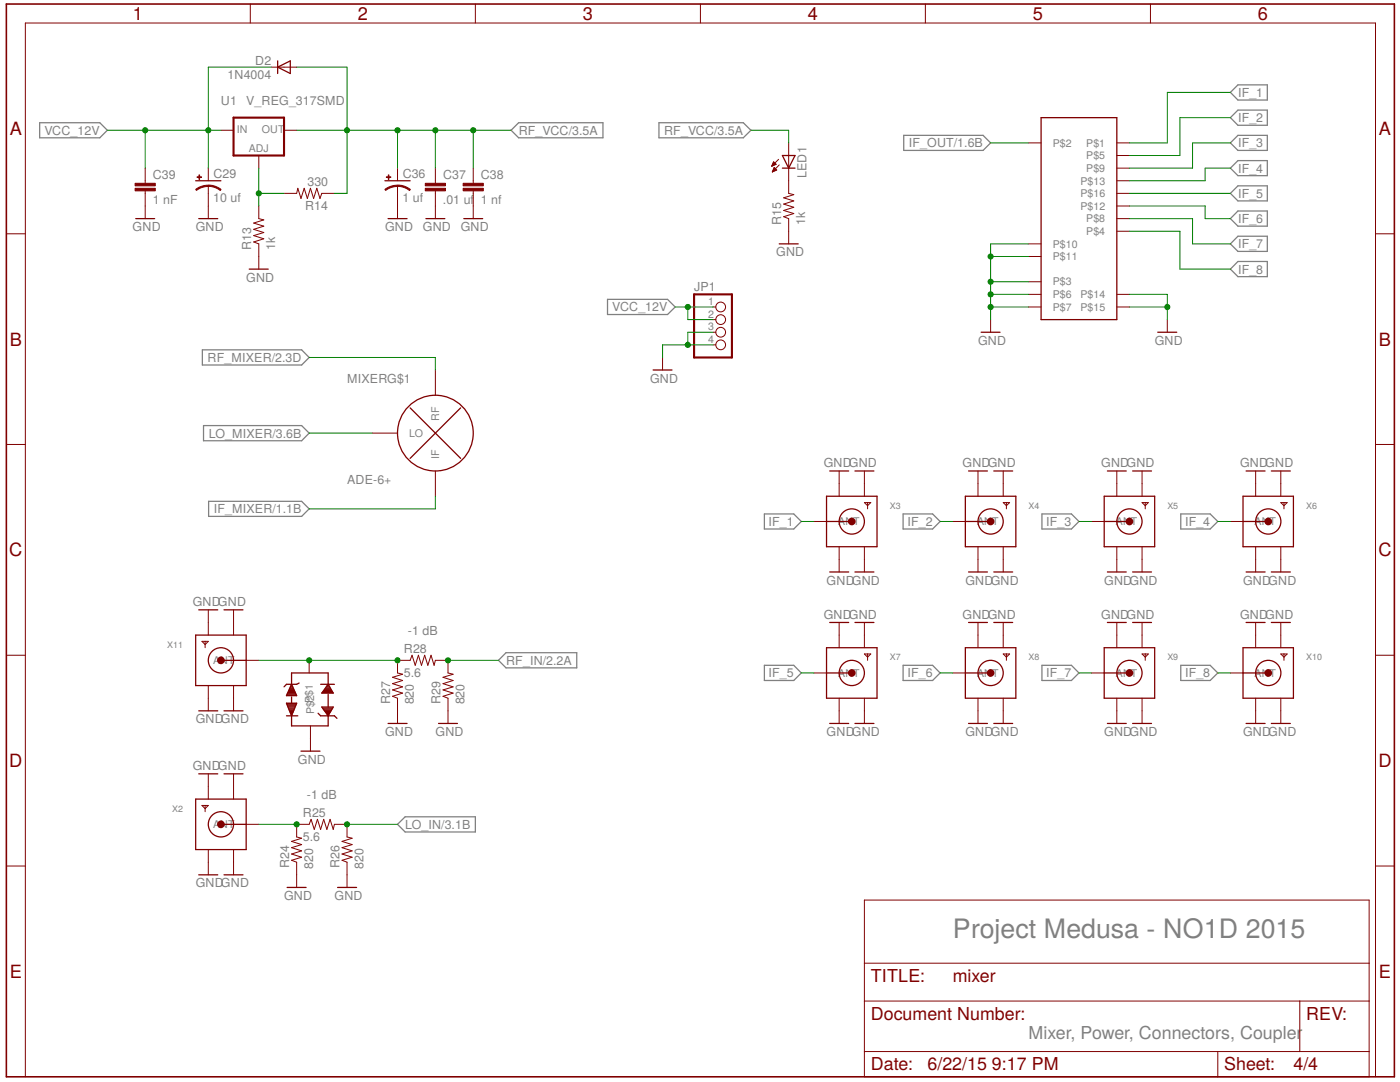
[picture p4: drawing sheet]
<svg xmlns="http://www.w3.org/2000/svg" width="279mm" height="216mm" viewBox="0 0 279 216" stroke-linecap="round" stroke-linejoin="round" font-family="sans-serif">
<g fill="none" stroke="#808080" stroke-width=".25">
<path d="M245.6 18.4l1.5-1.5h5.8v3.1h-5.8zM7.9 24.5h12l1.5 1.5-1.5 1.5h-12zM102 26l1.5-1.5h16.8v3h-16.8zM131.5 24.5h16.8l1.6 1.5-1.6 1.5h-16.8zM180.4 27h15.8l1.5 1.5-1.5 1.5h-15.8zM245.6 23.5l1.5-1.5h5.8v3h-5.8zM245.6 33.5l1.5-1.5h5.8v3.1h-5.8zM245.6 38.6l1.5-1.5h5.8v3h-5.8zM247.1 27h5.8v3h-5.8l-1.5-1.5zM121.2 59.7h12l1.5 1.6-1.5 1.5h-12zM247.1 42.1h5.8v3h-5.8l-1.5-1.5zM247.1 47.1h5.8v3.1h-5.8l-1.5-1.5z"/>
<path d="M247.1 52.2h5.8v3h-5.8l-1.5-1.5zM40.4 69.8h19.8l1.5 1.5-1.5 1.5h-19.8zM40.6 84.9h19.6l1.5 1.5-1.5 1.5h-19.6zM41.6 100h18.6l1.5 1.5-1.5 1.5h-18.6zM152.5 102.6h5.9l1.5 1.5-1.5 1.5h-5.9zM180.2 102.6h5.9l1.5 1.5-1.5 1.5h-5.9zM207.9 102.6h5.9l1.5 1.5-1.5 1.5h-5.9zM235.6 102.6h5.9l1.5 1.5-1.5 1.5h-5.9zM101 130.2h14.1v3.1h-14.1l-1.5-1.5zM152.5 132.8h5.9l1.5 1.5-1.5 1.5h-5.9zM180.2 132.8h5.9l1.5 1.5-1.5 1.5h-5.9zM207.9 132.8h5.9l1.5 1.5-1.5 1.5h-5.9z"/>
<path d="M235.6 132.8h5.9l1.5 1.5-1.5 1.5h-5.9zM79.3 164.5l1.6-1.5h14v3h-14z"/>
</g>
<g fill="none" stroke="#800000" stroke-width=".25">
<path d="M55.4 13.4l2.5-1.3v2.6zM55.4 12.1v2.6M39.1 36.1h5M76.8 36.1h5.1M156.1 31h2.6l-1.3 2.5zM156.1 33.5h2.6M207.8 23.5h15.1v40.3h-15.1zM27.1 43.6h3.8M39.7 43.6h3.8M49.7 53.7h3.8M77.4 43.6h3.8M85 43.6h3.8"/>
<path d="M92.6 43.6h3.7M155.5 48.7h3.8M130.3 73.8h3.8M195.8 66.3h3.8M231.1 66.3h3.7M81.9 81.4l10 10.1M91.9 81.4l-10 10.1M165 99h10v10.1h-10zM165.6 94h3.8M170.6 94h3.8M192.7 99h10v10.1h-10zM193.3 94h3.8"/>
<path d="M198.3 94h3.8M220.4 99h10v10.1h-10zM221 94h3.8M226 94h3.8M248.1 99h10v10.1h-10zM248.7 94h3.8M253.7 94h3.8M165 104.1h5M165.6 114.1h3.8M170.6 114.1h3.8M192.7 104.1h5M193.3 114.1h3.8"/>
<path d="M198.3 114.1h3.8M220.4 104.1h5M221 114.1h3.8M226 114.1h3.8M248.1 104.1h5M248.7 114.1h3.8M253.7 114.1h3.8M39.1 126.7h10v10.1h-10zM39.7 121.7h3.8M44.1 131.8h5M44.7 121.7h3.8M57.3 138.6h1.8"/>
<path d="M57.3 138.4h1.7M57.4 138.2h1.5M57.6 138h1.2M57.6 137.8h1.1M57.7 137.5h.9M57.8 137.3h.7M57.9 137.1h.5M58 136.9h.3M58.1 136.7h.1M58.2 136.5v-2.2h7.3v2.2M58.2 136.5l1 2.3h-2zM58.2 139.1v1.2"/>
<path d="M59.7 136.3l-.5 .2h-2l-.5 .6M64 136.5h2.7M64.3 138.2h2.1M64.5 138h1.8M64.6 137.8h1.6M64.8 137.5h1.3M64.9 137.3h1M65.1 137.1h.7M65.2 136.9h.5M65.4 136.7h.2M65.5 136.5l1 1.8h-2.3zM65.5 138.6v2.5"/>
<path d="M165 129.2h10v10.1h-10zM165 134.3h5M165.6 124.2h3.8M170.6 124.2h3.8M192.7 129.2h10v10.1h-10zM192.7 134.3h5M193.3 124.2h3.8M198.3 124.2h3.8M220.4 129.2h10v10.1h-10zM220.4 134.3h5M221 124.2h3.8M226 124.2h3.8"/>
<path d="M248.1 129.2h10v10.1h-10zM248.1 134.3h5M248.7 124.2h3.8M253.7 124.2h3.8M39.1 159.4h10v10.1h-10zM39.7 154.4h3.8M39.7 141.8h3.8M44.7 154.4h3.8M44.7 141.8h3.8M57.2 140.3h2l-1 2.5zM57.2 142.8h2.2M57.2 140.4h2"/>
<path d="M57.3 140.6h1.8M57.4 140.8h1.6M57.5 141.1h1.4M57.6 141.3h1.2M57.7 141.5h1M57.7 141.7h.9M57.8 141.9h.7M57.9 142.2h.6M58 142.4h.4M58.1 142.6h.2M58.2 142.8v2h7.3v-2M60.1 149.9h3.8"/>
<path d="M63.5 142.3l.5 .5h2.7l.5 .5M64.2 141.1h2.3l-1 1.7zM64.4 141.3h2M64.5 141.5h1.8M64.7 141.7h1.4M64.9 141.9h1.1M65 142.2h.9M65.2 142.4h.5M65.3 142.6h.3M77.4 144.4h3.8M87.5 144.4h3.8M165.6 144.4h3.8"/>
<path d="M170.6 144.4h3.8M193.3 144.4h3.8M198.3 144.4h3.8M221 144.4h3.8M226 144.4h3.8M248.7 144.4h3.8M253.7 144.4h3.8M39.7 174.6h3.8M44.1 164.5h5M44.7 174.6h3.8M57.3 177.1h3.8M67.4 177.1h3.8"/>
<circle cx="86.9" cy="86.4" r="7.6"/>
<circle cx="170" cy="104.1" r="2.52"/>
<circle cx="197.7" cy="104.1" r="2.52"/>
<circle cx="225.4" cy="104.1" r="2.52"/>
<circle cx="253.1" cy="104.1" r="2.52"/>
<circle cx="44.1" cy="131.8" r="2.52"/>
<circle cx="170" cy="134.3" r="2.52"/>
<circle cx="197.7" cy="134.3" r="2.52"/>
<circle cx="225.4" cy="134.3" r="2.52"/>
<circle cx="253.1" cy="134.3" r="2.52"/>
<circle cx="44.1" cy="164.5" r="2.52"/>
</g>
<g fill="none" stroke="#800000" stroke-width=".2">
<path d="M50 .8v3.8M54.2 13.4h5M94.9 .8v3.8M139.8 .8v3.8M184.7 .8v3.8M229.6 .8v3.8M29 33.5v3.1M29 38.1v5.5M41.6 33.5v2.6M41.6 37.1v6.5M44.1 26h2.5M51.6 31v2.5"/>
<path d="M56.7 38.6h2.5l.2-1 .7 2 .6-2 .6 2 .7-2 .6 2 .6-2 .7 2 .3-1h2.5M56.7 26h2.5M79.3 33.5v2.6M79.3 37.1v6.5M86.9 33.5v3.1M86.9 38.1v5.5M94.4 33.5v3.1M94.4 38.1v5.5M154.1 33.1h.1M154.1 33h.4M154.2 32.8h.6M154.2 34.3h.1"/>
<path d="M154.2 32.7h.6M154.2 34.1h.3M154.2 32.6h.5M154.2 34h.6M154.3 32.5h.3M154.3 33.9h.7M154.3 32.4h.2M154.3 33.8h.6M154.4 32.3l.5 .5-.9 .4zM154.4 33.7h.4M154.5 33.5h.1M154.5 33.4h.1"/>
<path d="M154.5 33.4l-.4 .9M154.5 33.4l.5 .5M155 33.9l-.9 .4M155.4 31.8l-1.4 1.4M155.5 32.9l-1.4 1.4M157.4 28.5v10.1l1 .2-2 .7 2 .6-2 .6 2 .7-2 .6 2 .6-2 .6 1 .4v5.1M205.3 28.5h2.5M222.9 28.5h2.5M222.9 31h2.5M222.9 33.5h2.5M222.9 36.1h2.5M222.9 38.6h2.5"/>
<path d="M1.3 46.7h3.8M51.6 41.1v2.5l1 .3-2 .6 2 .6-2 .7 2 .6-2 .6 2 .6-2 .7 1 .4v5M205.3 56.2h2.5M205.3 58.7h2.5M205.3 48.7h2.5M205.3 51.2h2.5M222.9 46.1h2.5M222.9 58.7h2.5M222.9 43.6h2.5M222.9 41.1h2.5M274.5 46.7h3.8M86.9 73.8v5.1"/>
<path d="M132.2 71.3v2.5M142.3 61.3h.6M142.3 63.8h.6M142.3 66.3h.6M142.3 68.8h.6M197.7 63.8v2.5M205.3 61.3h2.5M222.9 61.3h2.5M233 63.8v2.5M1.3 88.7h3.8M74.3 86.4h5M86.9 94v5"/>
<path d="M167.5 94v5M172.5 94v5M195.2 94v5M200.2 94v5M222.9 94v5M227.9 94v5M250.6 94v5M255.6 94v5M274.5 88.7h3.8M162.4 104.1h2.6M167.5 109.1v5M172.5 100.3h1.3l-.7 .6z"/>
<path d="M172.5 109.1v5M173.1 100.3v1.2M190.1 104.1h2.6M195.2 109.1v5M200.2 100.3h1.3l-.6 .6zM200.2 109.1v5M200.9 100.3v1.2M217.8 104.1h2.6M222.9 109.1v5M227.9 100.3h1.3l-.6 .6zM227.9 109.1v5M228.6 100.3v1.2"/>
<path d="M245.6 104.1h2.5M250.6 109.1v5M255.6 100.3h1.3l-.7 .6zM255.6 109.1v5M256.2 100.3v1.2M1.3 130.7h3.8M40.3 128h1.3l-.7 .6zM40.9 128v1.2M41.6 121.7v5M41.6 136.8v5M46.6 121.7v5M46.6 136.8v5"/>
<path d="M49.1 131.8h2.5M61.7 131.8v2.5M162.4 134.3h2.6M167.5 124.2v5M167.5 139.3v5.1M172.5 124.2v5M172.5 139.3v5.1M172.5 130.5h1.3l-.7 .6zM173.1 130.5v1.3M190.1 134.3h2.6M195.2 124.2v5M195.2 139.3v5.1"/>
<path d="M200.2 124.2v5M200.2 139.3v5.1M200.2 130.5h1.3l-.6 .6zM200.9 130.5v1.3M217.8 134.3h2.6M222.9 124.2v5M222.9 139.3v5.1M227.9 124.2v5M227.9 139.3v5.1M227.9 130.5h1.3l-.6 .6zM228.6 130.5v1.3M245.6 134.3h2.5"/>
<path d="M250.6 124.2v5M250.6 139.3v5.1M255.6 124.2v5M255.6 139.3v5.1M255.6 130.5h1.3l-.7 .6zM256.2 130.5v1.3M274.5 130.7h3.8M41.6 154.4v5M46.6 154.4v5M62 144.8v5.1M79.3 144.4v-5.1l-1-.4 2-.6-2-.6 2-.6-2-.7 2-.6-2-.7 2-.6-1-.2v-2.5h2.6l.3-1.1 .7 2.1 .6-2.1 .6 2.1 .7-2.1 .6 2.1 .6-2.1 .6 2.1 .3-1h2.5v2.5l1 .2-2 .6 2 .7-2 .6 2 .7-2 .6 2 .6-2 .6 1 .4v5.1M1.3 172.8h3.8"/>
<path d="M40.3 160.7h1.3l-.7 .7zM40.9 160.7v1.3M41.6 169.5v5.1M46.6 169.5v5.1M49.1 164.5h2.5M59.2 177.1v-5.1l-1-.3 2-.7-2-.6 2-.6-2-.7 2-.6-2-.6 2-.6-1-.3v-2.5h2.5l.4-1 .6 2 .7-2 .6 2 .6-2 .6 2 .7-2 .6 2 .2-1h2.6v2.5l1 .3-2 .6 2 .6-2 .6 2 .7-2 .6 2 .6-2 .7 1 .3v5.1M172.5 179.6h100.7v35.3h-100.7zM274.5 172.8h3.8M172.5 199.7h100.7M172.5 192.2h100.7M259.4 199.7v10.1M5.1 214.9v-210.3h269.4v210.3"/>
<path d="M172.5 209.8h100.7M243 209.8v5.1"/>
<circle cx="143.8" cy="61.3" r=".97"/>
<circle cx="143.8" cy="63.8" r=".97"/>
<circle cx="143.8" cy="68.8" r=".97"/>
<circle cx="143.8" cy="66.3" r=".97"/>
</g>
<g fill="none" stroke="#800000" stroke-width=".83">
<circle cx="170" cy="104.1" r=".36"/>
<circle cx="197.7" cy="104.1" r=".36"/>
<circle cx="225.4" cy="104.1" r=".36"/>
<circle cx="253.1" cy="104.1" r=".36"/>
<circle cx="44.1" cy="131.8" r=".36"/>
<circle cx="170" cy="134.3" r=".36"/>
<circle cx="197.7" cy="134.3" r=".36"/>
<circle cx="225.4" cy="134.3" r=".36"/>
<circle cx="253.1" cy="134.3" r=".36"/>
<circle cx="44.1" cy="164.5" r=".36"/>
</g>
<path d="M46.6 23.5h10.1v7.5h-10.1zM138.5 58.7h7.6v12.6h-7.6z" fill="none" stroke="#800000" stroke-width=".42"/>
<g fill="#800000" stroke="#800000" stroke-width=".2">
<path d="M41.6 36.9l1.3 .2 1.2 .7-.1 .2-1.4-.7-1-.1z" fill-rule="evenodd"/>
<path d="M39.1 37.8l1.1-.6 1.4-.2v.2l-1.5 .3-.9 .5z" fill-rule="evenodd"/>
<path d="M79.3 36.9l1.4 .2 1.2 .7-.2 .2-1.4-.7-1-.1z" fill-rule="evenodd"/>
<path d="M76.8 37.8l1.2-.6 1.3-.2v.2l-1.4 .3-.9 .5z" fill-rule="evenodd"/>
</g>
<g fill="#800000" stroke="#800000" stroke-width=".2">
<path d="M39.3 35.3h.9v.1h-.9z"/>
<path d="M39.7 34.9h.1v.9h-.1z"/>
<path d="M77.1 35.3h.9v.1h-.9z"/>
<path d="M77.5 34.9h.1v.9h-.1z"/>
<path d="M84.9 37.6h4v.5h-4z"/>
<path d="M84.9 36.6h4v.5h-4z"/>
<path d="M92.4 37.6h4.1v.5h-4.1z"/>
<path d="M92.4 36.6h4.1v.5h-4.1z"/>
<path d="M27 37.6h4v.5h-4z"/>
<path d="M27 36.6h4v.5h-4z"/>
</g>
<path d="M1.3 .8h277v214.1h-277z" fill="none" stroke="#800000" stroke-width=".32"/>
<g fill="none" stroke="#008000" stroke-width=".2">
<path d="M54.2 13.4h-12.6v20.1M59.2 13.4h10.1v25.2h-2.6M245.6 18.4h-12.6v10.1h-7.6M21.4 26h22.7M29 26v7.5M51.6 38.6h5.1M51.6 33.5v7.6M59.2 26h42.8M79.3 26v7.5M86.9 26v7.5M94.4 26v7.5M149.9 26h7.5v2.5"/>
<path d="M197.7 28.5h7.6M225.4 38.6h20.2M245.6 28.5h-7.6v5h-12.6M245.6 23.5h-10.1v7.5h-10.1M245.6 33.5h-5.1v2.6h-15.1M197.7 51.2h7.6M197.7 56.2h7.6M197.7 58.7h7.6M205.3 48.7h-7.6v15.1M225.4 43.6h12.6v5.1h7.6M225.4 58.7h7.6v5.1M225.4 46.1h10.1v7.6h10.1"/>
<path d="M225.4 41.1h15.1v2.5h5.1M61.7 71.3h25.2v2.5M134.7 61.3h7.6M137.3 61.3v2.5h5M142.3 68.8h-10.1v2.5M142.3 66.3h-5v2.5M197.7 61.3h7.6M225.4 61.3h7.6M61.7 86.4h12.6M86.9 99v2.5h-25.2M159.9 104.1h2.5M187.6 104.1h2.5"/>
<path d="M215.3 104.1h2.5M243 104.1h2.6M51.6 131.8h27.7M89.4 131.8h10.1M159.9 134.3h2.5M187.6 134.3h2.5M215.3 134.3h2.5M243 134.3h2.6M51.6 164.5h7.6M69.3 164.5h10"/>
</g>
<g fill="#008000" stroke="#008000" stroke-width=".2">
<circle cx="197.7" cy="51.2" r=".51"/>
<circle cx="197.7" cy="56.2" r=".51"/>
<circle cx="197.7" cy="58.7" r=".51"/>
<circle cx="197.7" cy="61.3" r=".51"/>
<circle cx="233" cy="61.3" r=".51"/>
<circle cx="137.3" cy="68.8" r=".51"/>
<circle cx="69.3" cy="164.5" r=".51"/>
<circle cx="59.2" cy="164.5" r=".51"/>
<circle cx="79.3" cy="131.8" r=".51"/>
<circle cx="61.7" cy="131.8" r=".51"/>
<circle cx="89.4" cy="131.8" r=".51"/>
<circle cx="51.6" cy="38.6" r=".51"/>
<circle cx="79.3" cy="26" r=".51"/>
<circle cx="86.9" cy="26" r=".51"/>
<circle cx="94.4" cy="26" r=".51"/>
<circle cx="69.3" cy="26" r=".51"/>
<circle cx="41.6" cy="26" r=".51"/>
<circle cx="29" cy="26" r=".51"/>
<circle cx="137.3" cy="61.3" r=".51"/>
</g>
<text font-size="5.3" fill="#808080" x="190.2" y="187.2">Project Medusa - NO1D 2015</text>
<g font-size="3.6" fill="#800000">
<text x="26.5" y="4">1</text>
<text x="71.4" y="4">2</text>
<text x="116.3" y="4">3</text>
<text x="161.2" y="4">4</text>
<text x="206.1" y="4">5</text>
<text x="251" y="4">6</text>
<text x="2" y="26.9">A</text>
<text x="275.2" y="26.9">A</text>
<text x="2" y="69">B</text>
<text x="275.2" y="69">B</text>
<text x="1.9" y="111">C</text>
<text x="275.1" y="111">C</text>
<text x="1.9" y="153.1">D</text>
<text x="275.1" y="153.1">D</text>
<text x="2" y="195.1">E</text>
<text x="173.8" y="196">TITLE:</text>
<text x="190.1" y="196">mixer</text>
<text x="275.2" y="195.1">E</text>
<text x="173.8" y="203.5">Document Number:</text>
<text x="260.7" y="203.5">REV:</text>
<text x="173.8" y="213.6">Date:</text>
<text x="185.1" y="213.6">6/22/15</text>
<text x="198" y="213.6">9:17 PM</text>
<text x="244.3" y="213.6">Sheet:</text>
<text x="258.1" y="213.6">4/4</text>
</g>
<text font-size="3.6" fill="#808080" x="205.3" y="207.3">Mixer, Power, Connectors, Coupler</text>
<g font-size="2.5" fill="#808080">
<text x="45.4" y="15.7">1N4004</text>
<text x="51" y="12.9">D2</text>
<text x="44.1" y="21">U1</text>
<text x="49.1" y="21">V_REG_317SMD</text>
<text x="247.1" y="19.3">IF_1</text>
<text x="8.9" y="26.9">VCC_12V</text>
<text x="103.5" y="26.9">RF_VCC/3.5A</text>
<text x="132.5" y="26.9">RF_VCC/3.5A</text>
<text x="181.4" y="29.4">IF_OUT/1.6B</text>
<text x="247.1" y="24.4">IF_2</text>
<text x="247.1" y="29.4">IF_3</text>
<text x="30.5" y="35.7">C39</text>
<text x="42.6" y="35.4">C29</text>
<text x="80.4" y="35.4">C36</text>
<text x="88.4" y="35.7">C37</text>
<text x="96" y="35.7">C38</text>
<text x="160.9" y="35.5" transform="rotate(-90 160.9 35.5)">LED1</text>
<text x="247.1" y="34.4">IF_4</text>
<text x="30.5" y="40.7">1 nF</text>
<text x="42.6" y="40.2">10 uf</text>
<text x="60.9" y="41.8">R14</text>
<text x="61.4" y="37.1">330</text>
<text x="80.3" y="40.2">1 uf</text>
<text x="88.4" y="40.7">.01 uf</text>
<text x="96" y="40.7">1 nf</text>
<text x="247.1" y="39.5">IF_5</text>
<text x="26.5" y="46.1">GND</text>
<text x="39.1" y="46.1">GND</text>
<text x="76.8" y="46.1">GND</text>
<text x="84.4" y="46.1">GND</text>
<text x="91.9" y="46.1">GND</text>
<text x="155.9" y="44.9" transform="rotate(-90 155.9 44.9)">R15</text>
<text x="160.7" y="44.9" transform="rotate(-90 160.7 44.9)">1k</text>
<text x="247.1" y="44.5">IF_6</text>
<text x="50.2" y="49.9" transform="rotate(-90 50.2 49.9)">R13</text>
<text x="54.9" y="49.9" transform="rotate(-90 54.9 49.9)">1k</text>
<text x="154.9" y="51.2">GND</text>
<text x="247.1" y="49.5">IF_7</text>
<text x="49.1" y="56.2">GND</text>
<text x="138.5" y="58.1">JP1</text>
<text x="247.1" y="54.6">IF_8</text>
<text x="122.2" y="62.1">VCC_12V</text>
<text x="195.2" y="68.8">GND</text>
<text x="230.5" y="68.8">GND</text>
<text x="41.4" y="72.2">RF_MIXER/2.3D</text>
<text x="69.3" y="76.4">MIXERG$1</text>
<text x="129.7" y="76.4">GND</text>
<text x="41.7" y="87.3">LO_MIXER/3.6B</text>
<text x="164.4" y="93.2">GNDGND</text>
<text x="192.1" y="93.2">GNDGND</text>
<text x="219.8" y="93.2">GNDGND</text>
<text x="247.5" y="93.2">GNDGND</text>
<text x="69.3" y="96.5">ADE-6+</text>
<text x="42.7" y="102.4">IF_MIXER/1.1B</text>
<text x="153.4" y="104.9">IF_1</text>
<text x="181.1" y="104.9">IF_2</text>
<text x="208.8" y="104.9">IF_3</text>
<text x="236.5" y="104.9">IF_4</text>
<text x="165" y="116.6">GNDGND</text>
<text x="192.7" y="116.6">GNDGND</text>
<text x="220.4" y="116.6">GNDGND</text>
<text x="248.1" y="116.6">GNDGND</text>
<text x="38.5" y="120.9">GNDGND</text>
<text x="164.4" y="123.4">GNDGND</text>
<text x="192.1" y="123.4">GNDGND</text>
<text x="219.8" y="123.4">GNDGND</text>
<text x="247.5" y="123.4">GNDGND</text>
<text x="80.6" y="130.3">R28</text>
<text x="81.4" y="126.7">-1 dB</text>
<text x="80.6" y="135">5.6</text>
<text x="101" y="132.6">RF_IN/2.2A</text>
<text x="153.4" y="135.2">IF_5</text>
<text x="181.1" y="135.2">IF_6</text>
<text x="208.8" y="135.2">IF_7</text>
<text x="236.5" y="135.2">IF_8</text>
<text x="77.9" y="140.6" transform="rotate(-90 77.9 140.6)">R27</text>
<text x="82.6" y="140.6" transform="rotate(-90 82.6 140.6)">820</text>
<text x="87.9" y="140.6" transform="rotate(-90 87.9 140.6)">R29</text>
<text x="92.7" y="140.6" transform="rotate(-90 92.7 140.6)">820</text>
<text x="39.1" y="144.3">GNDGND</text>
<text x="76.8" y="146.9">GND</text>
<text x="86.9" y="146.9">GND</text>
<text x="165" y="146.9">GNDGND</text>
<text x="192.7" y="146.9">GNDGND</text>
<text x="220.4" y="146.9">GNDGND</text>
<text x="248.1" y="146.9">GNDGND</text>
<text x="38.5" y="153.7">GNDGND</text>
<text x="59.5" y="152.4">GND</text>
<text x="61.3" y="159.5">-1 dB</text>
<text x="60.5" y="167.8">5.6</text>
<text x="60.5" y="163">R25</text>
<text x="80.9" y="165.4">LO_IN/3.1B</text>
<text x="57.7" y="173.3" transform="rotate(-90 57.7 173.3)">R24</text>
<text x="62.5" y="173.3" transform="rotate(-90 62.5 173.3)">820</text>
<text x="67.8" y="173.3" transform="rotate(-90 67.8 173.3)">R26</text>
<text x="72.5" y="173.3" transform="rotate(-90 72.5 173.3)">820</text>
<text x="39.1" y="177.1">GNDGND</text>
<text x="56.7" y="179.6">GND</text>
<text x="66.8" y="179.6">GND</text>
</g>
<g font-size="2.1" fill="#808080">
<text x="47.2" y="26.6">IN</text>
<text x="52.3" y="26.6">OUT</text>
<text x="210.1" y="29.3">P$2</text>
<text x="216.8" y="29.3">P$1</text>
<text x="49.6" y="30.3">ADJ</text>
<text x="216.8" y="31.8">P$5</text>
<text x="216.8" y="34.3">P$9</text>
<text x="215.6" y="41.9">P$12</text>
<text x="215.6" y="36.8">P$13</text>
<text x="215.6" y="39.3">P$16</text>
<text x="216.8" y="46.9">P$4</text>
<text x="216.8" y="44.4">P$8</text>
<text x="210.1" y="49.4">P$10</text>
<text x="210.1" y="51.9">P$11</text>
<text x="210.1" y="57">P$3</text>
<text x="210.1" y="59.5">P$6</text>
<text x="215.6" y="59.5">P$14</text>
<text x="141.3" y="60.9">1</text>
<text x="141.3" y="63.4">2</text>
<text x="141.3" y="65.9">3</text>
<text x="210.1" y="62">P$7</text>
<text x="215.6" y="62">P$15</text>
<text x="141.3" y="68.5">4</text>
<text x="81.7" y="87.2">LO</text>
<text x="87.6" y="84" transform="rotate(-90 87.6 84)">RF</text>
<text x="87.6" y="91.7" transform="rotate(-90 87.6 91.7)">IF</text>
<text x="167.3" y="104.8">ANT</text>
<text x="195" y="104.8">ANT</text>
<text x="222.7" y="104.8">ANT</text>
<text x="250.4" y="104.8">ANT</text>
<text x="42.5" y="132.5">ANT</text>
<text x="167.3" y="135">ANT</text>
<text x="195" y="135">ANT</text>
<text x="222.7" y="135">ANT</text>
<text x="250.4" y="135">ANT</text>
<text x="62.7" y="142.5" transform="rotate(-90 62.7 142.5)">P$P$1</text>
<text x="62.7" y="139.9" transform="rotate(-90 62.7 139.9)">2</text>
<text x="42.5" y="165.2">ANT</text>
</g>
<g font-size="1.8" fill="#808080">
<text x="177.6" y="101.5">X3</text>
<text x="205.3" y="101.5">X4</text>
<text x="233" y="101.5">X5</text>
<text x="260.7" y="101.5">X6</text>
<text x="33.4" y="129.2">X11</text>
<text x="177.6" y="131.8">X7</text>
<text x="205.3" y="131.8">X8</text>
<text x="233" y="131.8">X9</text>
<text x="260.7" y="131.8">X10</text>
<text x="34.3" y="162">X2</text>
</g>
</svg>
